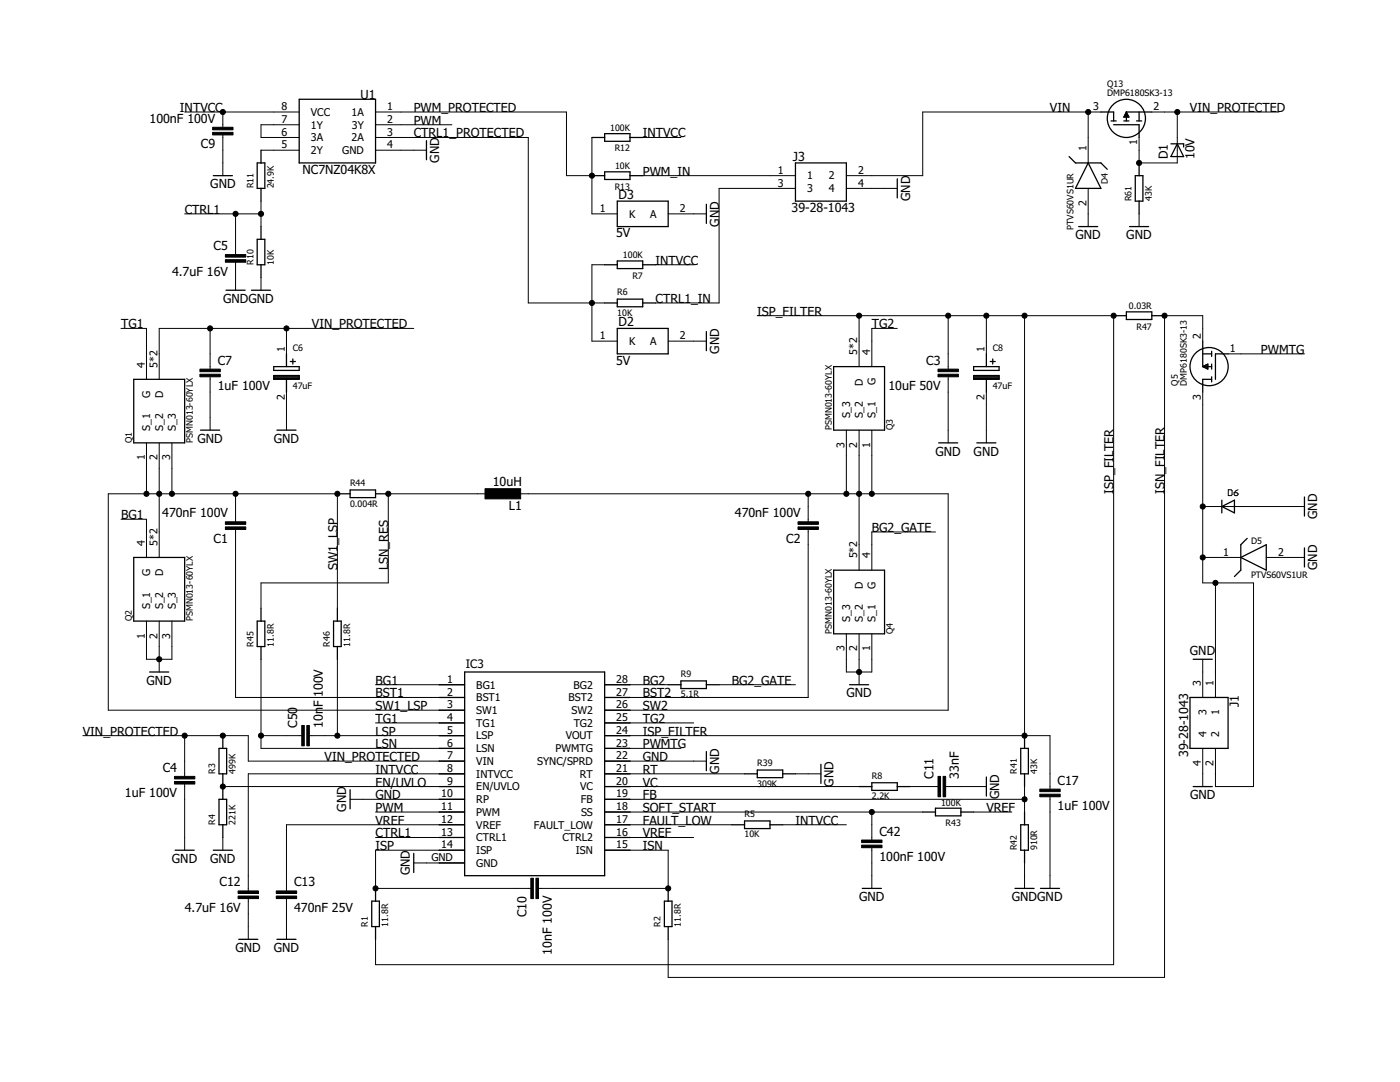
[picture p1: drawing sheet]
<svg xmlns="http://www.w3.org/2000/svg" width="279mm" height="216mm" viewBox="0 0 279 216" stroke-linecap="round" stroke-linejoin="round" font-family="sans-serif">
<g fill="none" stroke="#000" stroke-width=".2">
<path d="M36.9 22.4h22.8M44.5 22.4v3M44.5 26.9v8.2M52.1 30h7.6M59.7 24.9h-7.6v2.5h7.6M75 22.4h38.1v12.7h5M75 24.9h15.2M75 27.4h30.4v33.1h15.3M75 30h10.1M118.1 27.4v15.3h5.1M128.3 27.4h7.6M128.3 35.1h30.4"/>
<path d="M158.7 37.6h-15.2v22.9h-12.7M168.9 37.6h10.2M217.2 22.4v10.1M217.2 37.6v7.6M219.7 22.4h-35.6v12.7h-15.2M229.9 22.4h25.3M234.9 22.4v10.1h-7.6v-5.1M36.9 42.7h15.2M47 42.7v8.1M47 52.3v5.6M52.1 40.1v5.1M52.1 55.4v2.5"/>
<path d="M120.7 52.8h-2.6v15.3h5.1M130.8 52.8h7.6M133.3 42.7h7.7M227.3 42.7v2.5M24.2 65.5h5v10.2M41.9 65.5v8.2M41.9 75.2v10.6M57.2 65.5v5.1M57.2 78.2v7.6M82.6 65.5h-50.8v10.2M133.3 68.1h7.7M151.1 63h71.1v129.5h-147.2v-5.1"/>
<path d="M171.4 63v10.2M179.1 65.5h-5.1v7.7M189.2 63v10.7M189.2 75.2v13.2M196.8 63v7.6M196.8 78.2v10.2M204.5 63v83.8M240 78.2v38.1h10.2v40.7h-7.6v-7.7M240 68.1v-5.1h-7.6v132h-99.1v-7.6M245.1 70.6h15.2M29.2 88.4v10.1M31.8 88.4v22.8"/>
<path d="M34.3 88.4v10.1M47 98.5v5.6M97.8 98.5h-20.3v17.8h-25.4v5.1M102.9 98.5h86.3v43.2h-68.5M161.3 98.5v5.6M168.9 85.8v12.7M171.4 85.8v28M174 85.8v12.7M245.1 97.7h.6l.2 .2v.8l-.2 .2h-.6zM246.3 98.3h.6l.2 .4-.2 .2h-.4l-.2-.2zM247.1 97.7l-.8 .6M24.2 103.6h5v7.6"/>
<path d="M47 105.6v33.6h45.7M161.3 105.6v33.6h-40.6M186.7 106.2h-12.7v7.6M240 101.1h20.3M240 111.2h7.6M242.6 116.3v22.9M252.7 111.2h7.6M29.2 123.9v7.7h5.1v-7.7M31.8 123.9v10.2M52.1 131.6v17.7h40.6M67.3 121.4v-22.9h-45.7v43.2h71.1M67.3 131.6v15.2"/>
<path d="M75 136.6h17.7M120.7 136.6h12.6M143.5 136.6h15.2M168.9 126.5v7.6h5.1v-7.6M171.4 126.5v10.1M240 131.6v7.6M16.5 146.8h33.1v5.1h43.1M36.9 146.8v8.1M36.9 156.4v13.3M44.5 157h48.2M52.1 146.8h8.1M61.7 146.8h31"/>
<path d="M69.9 159.5h22.8M75 144.3h17.7M92.7 154.4h-43.1v23.4M120.7 151.9h20.3M120.7 154.4h27.9M120.7 157h50.7M120.7 146.8h88.8v10.7M120.7 144.3h17.7M120.7 149.3h15.2M120.7 159.5h83.8M158.7 154.4h5.1M181.6 157h5.6"/>
<path d="M188.7 157h8.1M204.5 157v5M209.5 159v18.3M240 149.3v7.7M44.5 167.1v2.6M49.6 179.3v8.1M57.2 179.3v8.1M75 162h17.7M75 167.1h17.7M82.6 172.2h10.1M92.7 164.6h-35.5v13.2M92.7 169.7h-17.7v7.6h30.9"/>
<path d="M120.7 162h63.4M120.7 164.6h25.3M120.7 167.1h17.7M120.7 169.7h12.6v7.6h-25.8M156.2 164.6h12.7M174 162v5.6M174 169.1v8.2M194.3 162h7.6M204.5 172.2v5.1"/>
</g>
<g fill="none" stroke="#000" stroke-width=".25">
<path d="M59.7 19.8h15.3v12.7h-15.3zM42.6 35.1h3.8M51.3 32.5h1.6v5.1h-1.6zM52.1 30v2.5M52.1 37.6v2.5M85.1 28.1v3.8M118.1 35.1h2.6M118.1 27.4h2.6M120.7 26.7h5v1.5h-5zM120.7 34.3h5v1.5h-5zM125.7 35.1h2.6M125.7 27.4h2.6"/>
<path d="M158.7 32.5h10.2v7.6h-10.2zM179.1 35.7v3.8M213.4 31.2l1.2 1.3h5.1l1.3 1.3M217.2 32.5l2.5 5.1h-5.1zM219.7 22.4h2.5v1.7M221.7 24.1h1.1M222.2 24.9h5.1v2.5M224.3 24.1h1M224.3 23.3h.9M224.4 23.1h.7M224.5 22.8h.5M224.7 22.6h.2"/>
<path d="M224.8 22.4h.1M224.8 22.4v1.7M224.8 22.4h5.1M224.8 22.4l.5 1h-1zM226.6 35.1h1.5v5h-1.5zM226.8 24.1h1M227.3 22.4v1.7M227.3 32.5v2.6M233.7 28.7h2.5v.6M234.9 28.7l1.3 2.5h-2.5zM45.1 57.9h3.8M50.2 57.9h3.8"/>
<path d="M51.3 47.8h1.6v5h-1.6zM52.1 45.2v2.6M52.1 52.8v2.6M120.7 52.8h2.5M123.2 40.1h10.1v5.1h-10.1zM123.2 52.1h5.1v1.5h-5.1zM123.2 59.7h5.1v1.5h-5.1zM128.3 52.8h2.5M141 40.8v3.8M215.3 45.2h3.8M225.4 45.2h3.8M227.3 40.1v2.6"/>
<path d="M26.7 75.7h10.2v12.7h-10.2zM54.6 74.9h5.1v.8h-5.1zM54.6 73.2h5.1v.7h-5.1zM54.6 75.5h5.1M54.6 75.3h5.1M54.6 75.1h5.1M57.2 70.6v2.6M57.2 75.7v2.5M57.9 72.1h1M58.4 71.6v1M120.7 60.5h2.5M123.2 65.5h10.1v5.1h-10.1z"/>
<path d="M128.3 60.5h2.5M141 66.2v3.8M166.4 73.2h10.1v12.6h-10.1zM194.3 74.9h5.1v.8h-5.1zM194.3 73.2h5.1v.7h-5.1zM194.3 75.5h5.1M194.3 75.3h5.1M194.3 75.1h5.1M196.8 70.6v2.6M196.8 75.7v2.5M197.6 72.1h1M198.1 71.6v1"/>
<path d="M222.2 63h2.6M224.8 62.2h5.1v1.6h-5.1zM229.9 63h2.5M240 73.2h1.8M240 68.1v5.1M240 70.6h1.8M240 73.2l1-.6v1.1zM240.2 73h.8M240.3 73.3h.7M240.6 72.8h.4M240.7 73.5h.3M241.8 75.7h-1.8v2.5"/>
<path d="M241.8 70.1v1M241.8 72.6v1.1M241.8 75.2v1M245.1 70.6h-2.5v5.1M40 85.8h3.8M55.3 85.8h3.8M67.3 98.5h2.6M69.9 97.8h5.1v1.5h-5.1zM75 98.5h2.5M187.3 88.4h3.8M194.9 88.4h3.9M243.8 99.8v2.5"/>
<path d="M260.3 99.2v3.8M26.7 111.2h10.2v12.7h-10.2zM166.4 113.8h10.1v12.7h-10.1zM243.8 101.1l2.6-1.3v2.5zM247.6 111.2l5.1-2.5v5.1zM248.9 107.4l-1.3 1.3v5.1l-1.2 1.2M260.3 109.3v3.8M29.9 134.1h3.8M51.3 123.9h1.6v5.1h-1.6zM52.1 121.4v2.5M52.1 129v2.6M66.6 123.9h1.5v5.1h-1.5z"/>
<path d="M67.3 121.4v2.5M67.3 129v2.6M87.7 136.6h5M87.7 139.2h5M92.7 134.1h28v40.6h-28zM120.7 136.6h5M120.7 139.2h5M133.3 136.6h2.6M135.9 135.9h5.1v1.5h-5.1zM141 136.6h2.5M169.5 136.6h3.9M237.5 139.2h7.6v10.1h-7.6z"/>
<path d="M238.1 131.6h3.8M43.7 149.3h1.5v5.1h-1.5zM43.7 159.5h1.5v5.1h-1.5zM44.5 146.8v2.5M44.5 154.4v5.1M69.9 157.6v3.8M87.7 154.4h5M87.7 149.3h5M87.7 141.7h5M87.7 144.3h5M87.7 146.8h5M87.7 151.9h5"/>
<path d="M87.7 157h5M87.7 159.5h5M120.7 154.4h5M120.7 149.3h5M120.7 141.7h5M120.7 144.3h5M120.7 146.8h5M120.7 151.9h5M120.7 157h5M120.7 159.5h5M141 150v3.8M148.6 154.4h2.5"/>
<path d="M151.1 153.6h5.1v1.6h-5.1zM156.2 154.4h2.5M163.8 152.5v3.8M171.4 157h2.6M174 156.2h5.1v1.5h-5.1zM179.1 157h2.5M196.8 155v3.9M203.7 149.3h1.5v5.1h-1.5zM204.5 146.8v2.5M204.5 154.4v2.6M238.1 157h3.8M34.9 169.7h3.9"/>
<path d="M42.6 169.7h3.8M44.5 164.6v2.5M74.2 179.8h1.5v5.1h-1.5zM75 177.3v2.5M82.6 170.3v3.8M87.7 164.6h5M87.7 169.7h5M87.7 162h5M87.7 167.1h5M87.7 172.2h5M120.7 164.6h5M120.7 169.7h5"/>
<path d="M120.7 162h5M120.7 167.1h5M132.6 179.8h1.5v5.1h-1.5zM133.3 177.3v2.5M146 164.6h2.6M148.6 163.8h5.1v1.5h-5.1zM153.7 164.6h2.5M172.1 177.3h3.8M184.1 162h2.6M186.7 161.3h5.1v1.5h-5.1zM191.8 162h2.5M202.6 177.3h3.8"/>
<path d="M203.7 164.6h1.5v5.1h-1.5zM204.5 162v2.6M204.5 169.7v2.5M207.6 177.3h3.9M47.6 187.4h3.9M55.3 187.4h3.8M75 184.9v2.5M133.3 184.9v2.5"/>
<circle cx="224.8" cy="23.6" r="3.8"/>
<circle cx="241.3" cy="73.2" r="3.8"/>
</g>
<g fill="#000" stroke="#000" stroke-width=".2">
<path d="M42.4 25.4h4.1v.5h-4.1zM42.4 26.4h4.1v.5h-4.1zM45 51.8h4v.5h-4zM45 50.8h4v.5h-4zM39.9 74.7h4.1v.5h-4.1zM39.9 73.7h4.1v.5h-4.1zM187.2 74.7h4.1v.5h-4.1zM187.2 73.7h4.1v.5h-4.1zM96.8 97.5h7.1v2h-7.1zM45 104.1h4v.5h-4zM45 105.1h4v.5h-4zM159.3 104.1h4v.5h-4z"/>
<path d="M159.3 105.1h4v.5h-4zM34.8 155.9h4.1v.5h-4.1zM34.8 154.9h4.1v.5h-4.1zM60.2 144.8h.5v4h-.5zM61.2 144.8h.5v4h-.5zM187.2 154.9h.5v4.1h-.5zM188.2 154.9h.5v4.1h-.5zM207.5 158.5h4.1v.5h-4.1zM207.5 157.5h4.1v.5h-4.1zM47.5 178.8h4.1v.5h-4.1zM47.5 177.8h4.1v.5h-4.1zM55.1 178.8h4.1v.5h-4.1z"/>
<path d="M55.1 177.8h4.1v.5h-4.1zM105.9 175.2h.5v4.1h-.5zM107 175.2h.5v4.1h-.5zM172 168.6h4v.5h-4zM172 167.6h4v.5h-4z"/>
</g>
<g fill="#000" stroke="#000" stroke-width=".2">
<circle cx="44.5" cy="22.4" r=".51"/>
<circle cx="118.1" cy="35.1" r=".51"/>
<circle cx="217.2" cy="22.4" r=".51"/>
<circle cx="227.3" cy="32.5" r=".51"/>
<circle cx="234.9" cy="22.4" r=".51"/>
<circle cx="47" cy="42.7" r=".51"/>
<circle cx="52.1" cy="42.7" r=".51"/>
<circle cx="41.9" cy="65.5" r=".51"/>
<circle cx="57.2" cy="65.5" r=".51"/>
<circle cx="118.1" cy="60.5" r=".51"/>
<circle cx="171.4" cy="63" r=".51"/>
<circle cx="189.2" cy="63" r=".51"/>
<circle cx="196.8" cy="63" r=".51"/>
<circle cx="204.5" cy="63" r=".51"/>
<circle cx="222.2" cy="63" r=".51"/>
<circle cx="232.4" cy="63" r=".51"/>
<circle cx="29.2" cy="98.5" r=".51"/>
<circle cx="31.8" cy="98.5" r=".51"/>
<circle cx="34.3" cy="98.5" r=".51"/>
<circle cx="47" cy="98.5" r=".51"/>
<circle cx="67.3" cy="98.5" r=".51"/>
<circle cx="77.5" cy="98.5" r=".51"/>
<circle cx="161.3" cy="98.5" r=".51"/>
<circle cx="168.9" cy="98.5" r=".51"/>
<circle cx="171.4" cy="98.5" r=".51"/>
<circle cx="174" cy="98.5" r=".51"/>
<circle cx="240" cy="111.2" r=".51"/>
<circle cx="240" cy="101.1" r=".51"/>
<circle cx="242.6" cy="116.3" r=".51"/>
<circle cx="31.8" cy="131.6" r=".51"/>
<circle cx="171.4" cy="134.1" r=".51"/>
<circle cx="36.9" cy="146.8" r=".51"/>
<circle cx="44.5" cy="157" r=".51"/>
<circle cx="44.5" cy="146.8" r=".51"/>
<circle cx="52.1" cy="146.8" r=".51"/>
<circle cx="67.3" cy="146.8" r=".51"/>
<circle cx="204.5" cy="146.8" r=".51"/>
<circle cx="204.5" cy="159.5" r=".51"/>
<circle cx="75" cy="177.3" r=".51"/>
<circle cx="133.3" cy="177.3" r=".51"/>
<circle cx="174" cy="162" r=".51"/>
</g>
<g font-size="2.5">
<text x="35.9" y="22.4">INTVCC</text>
<text x="72" y="19.7">U1</text>
<text x="82.6" y="22.4">PWM_PROTECTED</text>
<text x="209.5" y="22.4">VIN</text>
<text x="237.5" y="22.4">VIN_PROTECTED</text>
<text x="29.8" y="24.5">100nF 100V</text>
<text x="40.1" y="29.6">C9</text>
<text x="82.6" y="24.9">PWM</text>
<text x="82.6" y="27.4">CTRL1_PROTECTED</text>
<text x="128.3" y="27.4">INTVCC</text>
<text x="60.4" y="34.7">NC7NZ04K8X</text>
<text x="87.6" y="32.5" transform="rotate(-90 87.6 32.5)">GND</text>
<text x="128.3" y="35">PWM_IN</text>
<text x="158.2" y="32.1">J3</text>
<text x="233" y="31.7" transform="rotate(-90 233 31.7)">D1</text>
<text x="238.4" y="31.7" transform="rotate(-90 238.4 31.7)">10V</text>
<text x="42" y="37.6">GND</text>
<text x="123.5" y="39.7">D3</text>
<text x="181.6" y="40.1" transform="rotate(-90 181.6 40.1)">GND</text>
<text x="36.9" y="42.7">CTRL1</text>
<text x="122.9" y="47.4">5V</text>
<text x="143.5" y="45.2" transform="rotate(-90 143.5 45.2)">GND</text>
<text x="158" y="42.3">39-28-1043</text>
<text x="214.6" y="47.7">GND</text>
<text x="224.8" y="47.7">GND</text>
<text x="42.6" y="49.9">C5</text>
<text x="130.8" y="52.8">INTVCC</text>
<text x="34.3" y="55">4.7uF 16V</text>
<text x="24.2" y="65.5">TG1</text>
<text x="44.5" y="60.4">GNDGND</text>
<text x="62.3" y="65.5">VIN_PROTECTED</text>
<text x="123.5" y="65.1">D2</text>
<text x="130.8" y="60.4">CTRL1_IN</text>
<text x="151.1" y="63">ISP_FILTER</text>
<text x="174" y="65.5">TG2</text>
<text x="143.5" y="70.6" transform="rotate(-90 143.5 70.6)">GND</text>
<text x="251.7" y="70.6">PWMTG</text>
<text x="43.5" y="77.8">1uF 100V</text>
<text x="43.5" y="72.8">C7</text>
<text x="122.9" y="72.8">5V</text>
<text x="177.3" y="77.8">10uF 50V</text>
<text x="184.8" y="72.8">C3</text>
<text x="39.4" y="88.4">GND</text>
<text x="54.6" y="88.4">GND</text>
<text x="186.7" y="90.9">GND</text>
<text x="194.3" y="90.9">GND</text>
<text x="98.4" y="97">10uH</text>
<text x="101.5" y="101.8">L1</text>
<text x="222.2" y="98.5" transform="rotate(-90 222.2 98.5)">ISP_FILTER</text>
<text x="232.4" y="98.5" transform="rotate(-90 232.4 98.5)">ISN_FILTER</text>
<text x="24.2" y="103.6">BG1</text>
<text x="32.4" y="103.2">470nF 100V</text>
<text x="146.7" y="103.2">470nF 100V</text>
<text x="174" y="106.2">BG2_GATE</text>
<text x="262.9" y="103.6" transform="rotate(-90 262.9 103.6)">GND</text>
<text x="42.6" y="108.3">C1</text>
<text x="67.3" y="113.8" transform="rotate(-90 67.3 113.8)">SW1_LSP</text>
<text x="77.5" y="113.8" transform="rotate(-90 77.5 113.8)">LSN_RES</text>
<text x="156.9" y="108.3">C2</text>
<text x="262.9" y="113.7" transform="rotate(-90 262.9 113.7)">GND</text>
<text x="237.5" y="130.8">GND</text>
<text x="29.2" y="136.6">GND</text>
<text x="74.9" y="136.6">BG1</text>
<text x="128.3" y="136.6">BG2</text>
<text x="146.1" y="136.6">BG2_GATE</text>
<text x="64.4" y="141.2" transform="rotate(-90 64.4 141.2)">F</text>
<text x="64.4" y="139.1" transform="rotate(-90 64.4 139.1)">100V</text>
<text x="74.9" y="141.7">SW1_LSP</text>
<text x="74.9" y="139.2">BST1</text>
<text x="128.3" y="139.2">BST2</text>
<text x="128.3" y="141.7">SW2</text>
<text x="168.9" y="139.2">GND</text>
<text x="247.3" y="141.1" transform="rotate(-90 247.3 141.1)">J1</text>
<text x="16.5" y="146.8">VIN_PROTECTED</text>
<text x="59.3" y="145.3" transform="rotate(-90 59.3 145.3)">C50</text>
<text x="64.4" y="145.3" transform="rotate(-90 64.4 145.3)">10n</text>
<text x="74.9" y="144.2">TG1</text>
<text x="74.9" y="146.8">LSP</text>
<text x="74.9" y="149.3">LSN</text>
<text x="128.3" y="146.8">ISP_FILTER</text>
<text x="128.3" y="144.2">TG2</text>
<text x="128.3" y="149.3">PWMTG</text>
<text x="32.5" y="154">C4</text>
<text x="64.8" y="151.9">VIN_PROTECTED</text>
<text x="74.9" y="154.4">INTVCC</text>
<text x="128.3" y="151.9">GND</text>
<text x="128.3" y="154.4">RT</text>
<text x="143.5" y="154.4" transform="rotate(-90 143.5 154.4)">GND</text>
<text x="186.3" y="155.4" transform="rotate(-90 186.3 155.4)">C11</text>
<text x="191.4" y="155.4" transform="rotate(-90 191.4 155.4)">33nF</text>
<text x="237.1" y="151.1" transform="rotate(-90 237.1 151.1)">39-28-1043</text>
<text x="24.9" y="159.1">1uF 100V</text>
<text x="69.1" y="162" transform="rotate(-90 69.1 162)">GND</text>
<text x="74.9" y="156.9">EN/UVLO</text>
<text x="74.9" y="159.5">GND</text>
<text x="128.3" y="156.9">VC</text>
<text x="128.3" y="159.5">FB</text>
<text x="166.4" y="156.9" transform="rotate(-90 166.4 156.9)">GND</text>
<text x="199.4" y="159.5" transform="rotate(-90 199.4 159.5)">GND</text>
<text x="211.1" y="161.6">1uF 100V</text>
<text x="211.1" y="156.6">C17</text>
<text x="237.5" y="159.5">GND</text>
<text x="74.9" y="167.1">CTRL1</text>
<text x="74.9" y="164.6">VREF</text>
<text x="74.9" y="162">PWM</text>
<text x="128.3" y="162">SOFT_START</text>
<text x="128.3" y="167.1">VREF</text>
<text x="128.3" y="164.6">FAULT_LOW</text>
<text x="158.8" y="164.6">INTVCC</text>
<text x="175.5" y="166.7">C42</text>
<text x="196.8" y="162">VREF</text>
<text x="34.3" y="172.2">GND</text>
<text x="41.9" y="172.2">GND</text>
<text x="74.9" y="169.6">ISP</text>
<text x="128.3" y="169.6">ISN</text>
<text x="175.5" y="171.8">100nF 100V</text>
<text x="43.8" y="176.9">C12</text>
<text x="58.7" y="176.9">C13</text>
<text x="81.8" y="174.7" transform="rotate(-90 81.8 174.7)">GND</text>
<text x="171.5" y="179.8">GND</text>
<text x="201.9" y="179.8">GNDGND</text>
<text x="36.9" y="182">4.7uF 16V</text>
<text x="58.7" y="182">470nF 25V</text>
<text x="105" y="183" transform="rotate(-90 105 183)">C10</text>
<text x="47" y="190">GND</text>
<text x="54.6" y="190">GND</text>
<text x="110.1" y="190.5" transform="rotate(-90 110.1 190.5)">10nF 100V</text>
</g>
<text font-size="2.3" x="93" y="133.3">IC3</text>
<g font-size="2.1">
<text x="56.2" y="22">8</text>
<text x="62" y="23.1">VCC</text>
<text x="70.2" y="23.1">1A</text>
<text x="77.3" y="22">1</text>
<text x="218.2" y="22">3</text>
<text x="230.2" y="22">2</text>
<text x="56.2" y="24.5">7</text>
<text x="56.2" y="27.1">6</text>
<text x="56.2" y="29.6">5</text>
<text x="62" y="25.7">1Y</text>
<text x="62" y="28.2">3A</text>
<text x="70.2" y="28.2">2A</text>
<text x="70.2" y="25.7">3Y</text>
<text x="77.3" y="24.5">2</text>
<text x="77.3" y="27.1">3</text>
<text x="77.3" y="29.6">4</text>
<text x="227" y="29" transform="rotate(-90 227 29)">1</text>
<text x="62" y="30.7">2Y</text>
<text x="68.3" y="30.7">GND</text>
<text x="155.3" y="34.7">1</text>
<text x="161.1" y="35.8">1</text>
<text x="165.4" y="35.8">2</text>
<text x="171.2" y="34.7">2</text>
<text x="216.8" y="30.2" transform="rotate(-90 216.8 30.2)">1</text>
<text x="155.3" y="37.2">3</text>
<text x="161.1" y="38.4">3</text>
<text x="165.4" y="38.4">4</text>
<text x="171.2" y="37.2">4</text>
<text x="216.8" y="41.1" transform="rotate(-90 216.8 41.1)">2</text>
<text x="119.7" y="42.3">1</text>
<text x="125.5" y="43.4">K</text>
<text x="129.7" y="43.4">A</text>
<text x="135.7" y="42.3">2</text>
<text x="56.8" y="70.2" transform="rotate(-90 56.8 70.2)">1</text>
<text x="119.7" y="67.7">1</text>
<text x="125.5" y="68.8">K</text>
<text x="129.7" y="68.8">A</text>
<text x="135.7" y="67.7">2</text>
<text x="171.1" y="70.8" transform="rotate(-90 171.1 70.8)">5*2</text>
<text x="173.6" y="70.8" transform="rotate(-90 173.6 70.8)">4</text>
<text x="196.5" y="70.2" transform="rotate(-90 196.5 70.2)">1</text>
<text x="239.7" y="67.7" transform="rotate(-90 239.7 67.7)">2</text>
<text x="245.5" y="70.2">1</text>
<text x="28.9" y="73.3" transform="rotate(-90 28.9 73.3)">4</text>
<text x="31.4" y="73.3" transform="rotate(-90 31.4 73.3)">5*2</text>
<text x="172.2" y="76.9" transform="rotate(-90 172.2 76.9)">D</text>
<text x="174.8" y="76.9" transform="rotate(-90 174.8 76.9)">G</text>
<text x="30" y="79.4" transform="rotate(-90 30 79.4)">G</text>
<text x="32.5" y="79.5" transform="rotate(-90 32.5 79.5)">D</text>
<text x="56.8" y="79.7" transform="rotate(-90 56.8 79.7)">2</text>
<text x="169.7" y="83.5" transform="rotate(-90 169.7 83.5)">S_3</text>
<text x="172.2" y="83.5" transform="rotate(-90 172.2 83.5)">S_2</text>
<text x="174.8" y="83.5" transform="rotate(-90 174.8 83.5)">S_1</text>
<text x="196.5" y="79.7" transform="rotate(-90 196.5 79.7)">2</text>
<text x="239.7" y="79.7" transform="rotate(-90 239.7 79.7)">3</text>
<text x="30" y="86" transform="rotate(-90 30 86)">S_1</text>
<text x="32.5" y="86" transform="rotate(-90 32.5 86)">S_2</text>
<text x="35.1" y="86" transform="rotate(-90 35.1 86)">S_3</text>
<text x="168.6" y="89.3" transform="rotate(-90 168.6 89.3)">3</text>
<text x="171.1" y="89.3" transform="rotate(-90 171.1 89.3)">2</text>
<text x="173.6" y="89.3" transform="rotate(-90 173.6 89.3)">1</text>
<text x="28.9" y="91.9" transform="rotate(-90 28.9 91.9)">1</text>
<text x="31.4" y="91.9" transform="rotate(-90 31.4 91.9)">2</text>
<text x="34" y="91.9" transform="rotate(-90 34 91.9)">3</text>
<text x="28.9" y="108.9" transform="rotate(-90 28.9 108.9)">4</text>
<text x="31.4" y="108.9" transform="rotate(-90 31.4 108.9)">5*2</text>
<text x="171.1" y="111.4" transform="rotate(-90 171.1 111.4)">5*2</text>
<text x="173.6" y="111.4" transform="rotate(-90 173.6 111.4)">4</text>
<text x="244.1" y="110.9">1</text>
<text x="255.1" y="110.9">2</text>
<text x="30" y="115" transform="rotate(-90 30 115)">G</text>
<text x="32.5" y="115" transform="rotate(-90 32.5 115)">D</text>
<text x="172.2" y="117.6" transform="rotate(-90 172.2 117.6)">D</text>
<text x="174.8" y="117.5" transform="rotate(-90 174.8 117.5)">G</text>
<text x="30" y="121.6" transform="rotate(-90 30 121.6)">S_1</text>
<text x="32.5" y="121.6" transform="rotate(-90 32.5 121.6)">S_2</text>
<text x="35.1" y="121.6" transform="rotate(-90 35.1 121.6)">S_3</text>
<text x="169.7" y="124.1" transform="rotate(-90 169.7 124.1)">S_3</text>
<text x="172.2" y="124.1" transform="rotate(-90 172.2 124.1)">S_2</text>
<text x="174.8" y="124.1" transform="rotate(-90 174.8 124.1)">S_1</text>
<text x="28.9" y="127.4" transform="rotate(-90 28.9 127.4)">1</text>
<text x="31.4" y="127.4" transform="rotate(-90 31.4 127.4)">2</text>
<text x="34" y="127.4" transform="rotate(-90 34 127.4)">3</text>
<text x="168.6" y="130" transform="rotate(-90 168.6 130)">3</text>
<text x="171.1" y="130" transform="rotate(-90 171.1 130)">2</text>
<text x="173.6" y="130" transform="rotate(-90 173.6 130)">1</text>
<text x="89.2" y="136.3">1</text>
<text x="95.1" y="137.4">BG1</text>
<text x="114.5" y="137.4">BG2</text>
<text x="123" y="136.3">28</text>
<text x="239.7" y="136.8" transform="rotate(-90 239.7 136.8)">3</text>
<text x="242.2" y="136.8" transform="rotate(-90 242.2 136.8)">1</text>
<text x="89.2" y="138.8">2</text>
<text x="89.2" y="141.4">3</text>
<text x="89.2" y="143.9">4</text>
<text x="95.1" y="139.9">BST1</text>
<text x="95.1" y="142.5">SW1</text>
<text x="113.5" y="139.9">BST2</text>
<text x="114" y="142.5">SW2</text>
<text x="123" y="138.8">27</text>
<text x="123" y="141.4">26</text>
<text x="123" y="143.9">25</text>
<text x="240.8" y="142.7" transform="rotate(-90 240.8 142.7)">3</text>
<text x="243.3" y="142.7" transform="rotate(-90 243.3 142.7)">1</text>
<text x="89.2" y="146.4">5</text>
<text x="89.2" y="149">6</text>
<text x="95.1" y="145">TG1</text>
<text x="95.1" y="147.6">LSP</text>
<text x="112.9" y="147.6">VOUT</text>
<text x="114.5" y="145">TG2</text>
<text x="123" y="146.4">24</text>
<text x="123" y="149">23</text>
<text x="240.8" y="147" transform="rotate(-90 240.8 147)">4</text>
<text x="243.3" y="147" transform="rotate(-90 243.3 147)">2</text>
<text x="89.2" y="151.5">7</text>
<text x="89.2" y="154.1">8</text>
<text x="95.1" y="150.1">LSN</text>
<text x="95.1" y="152.6">VIN</text>
<text x="95.1" y="155.2">INTVCC</text>
<text x="107.2" y="152.6">SYNC/SPRD</text>
<text x="110.9" y="150.1">PWMTG</text>
<text x="115.7" y="155.2">RT</text>
<text x="123" y="151.5">22</text>
<text x="123" y="154.1">21</text>
<text x="239.7" y="152.8" transform="rotate(-90 239.7 152.8)">4</text>
<text x="242.2" y="152.8" transform="rotate(-90 242.2 152.8)">2</text>
<text x="88.1" y="159.1">10</text>
<text x="88.1" y="161.7">11</text>
<text x="89.2" y="156.6">9</text>
<text x="95.1" y="157.7">EN/UVLO</text>
<text x="95.1" y="160.2">RP</text>
<text x="115.8" y="157.7">VC</text>
<text x="115.9" y="160.2">FB</text>
<text x="123" y="156.6">20</text>
<text x="123" y="159.1">19</text>
<text x="123" y="161.7">18</text>
<text x="88.1" y="164.2">12</text>
<text x="88.1" y="166.7">13</text>
<text x="95.1" y="162.8">PWM</text>
<text x="95.1" y="165.3">VREF</text>
<text x="95.1" y="167.9">CTRL1</text>
<text x="106.6" y="165.3">FAULT_LOW</text>
<text x="112.2" y="167.9">CTRL2</text>
<text x="116" y="162.8">SS</text>
<text x="123" y="164.2">17</text>
<text x="123" y="166.7">16</text>
<text x="86.1" y="171.8">GND</text>
<text x="88.1" y="169.3">14</text>
<text x="95.1" y="170.4">ISP</text>
<text x="95.1" y="172.9">GND</text>
<text x="114.9" y="170.4">ISN</text>
<text x="123" y="169.3">15</text>
</g>
<g font-size="1.8">
<text x="221" y="17.4">Q13</text>
<text x="221" y="19.2">DMP6180SK3-13</text>
<text x="121.8" y="26.2">100K</text>
<text x="122.7" y="30.2">R12</text>
<text x="122.8" y="33.8">10K</text>
<text x="50.6" y="37.6" transform="rotate(-90 50.6 37.6)">R11</text>
<text x="54.6" y="37.6" transform="rotate(-90 54.6 37.6)">24.9K</text>
<text x="122.7" y="37.8">R13</text>
<text x="221.1" y="36.7" transform="rotate(-90 221.1 36.7)">D4</text>
<text x="225.8" y="40.1" transform="rotate(-90 225.8 40.1)">R61</text>
<text x="229.9" y="40.1" transform="rotate(-90 229.9 40.1)">43K</text>
<text x="214.2" y="45.8" transform="rotate(-90 214.2 45.8)">PTVS60VS1UR</text>
<text x="50.6" y="52.8" transform="rotate(-90 50.6 52.8)">R10</text>
<text x="54.6" y="52.8" transform="rotate(-90 54.6 52.8)">10K</text>
<text x="124.3" y="51.6">100K</text>
<text x="123.2" y="58.9">R6</text>
<text x="126.2" y="55.6">R7</text>
<text x="123.2" y="63">10K</text>
<text x="225.3" y="61.7">0.03R</text>
<text x="226.8" y="65.8">R47</text>
<text x="58.4" y="70">C6</text>
<text x="198.1" y="70">C8</text>
<text x="58.4" y="77.6">47uF</text>
<text x="198.1" y="77.6">47uF</text>
<text x="235.1" y="77" transform="rotate(-90 235.1 77)">Q5</text>
<text x="236.8" y="77" transform="rotate(-90 236.8 77)">DMP6180SK3-13</text>
<text x="26.3" y="88.4" transform="rotate(-90 26.3 88.4)">Q1</text>
<text x="38.5" y="88.4" transform="rotate(-90 38.5 88.4)">PSMN013-60YLX</text>
<text x="166" y="85.8" transform="rotate(-90 166 85.8)">PSMN013-60YLX</text>
<text x="178.2" y="85.8" transform="rotate(-90 178.2 85.8)">Q3</text>
<text x="69.9" y="101.1">0.004R</text>
<text x="69.9" y="97">R44</text>
<text x="249.7" y="108.6">D5</text>
<text x="249.7" y="115.4">PTVS60VS1UR</text>
<text x="26.3" y="123.9" transform="rotate(-90 26.3 123.9)">Q2</text>
<text x="38.5" y="123.9" transform="rotate(-90 38.5 123.9)">PSMN013-60YLX</text>
<text x="50.6" y="129" transform="rotate(-90 50.6 129)">R45</text>
<text x="54.6" y="129" transform="rotate(-90 54.6 129)">11.8R</text>
<text x="65.8" y="129" transform="rotate(-90 65.8 129)">R46</text>
<text x="69.9" y="129" transform="rotate(-90 69.9 129)">11.8R</text>
<text x="166" y="126.5" transform="rotate(-90 166 126.5)">PSMN013-60YLX</text>
<text x="178.2" y="126.5" transform="rotate(-90 178.2 126.5)">Q4</text>
<text x="135.9" y="135.1">R9</text>
<text x="135.9" y="139.2">5.1R</text>
<text x="42.9" y="154.4" transform="rotate(-90 42.9 154.4)">R3</text>
<text x="47" y="154.4" transform="rotate(-90 47 154.4)">499K</text>
<text x="151.1" y="152.9">R39</text>
<text x="174" y="155.4">R8</text>
<text x="202.9" y="154.4" transform="rotate(-90 202.9 154.4)">R41</text>
<text x="207" y="154.4" transform="rotate(-90 207 154.4)">43K</text>
<text x="151.1" y="156.9">309K</text>
<text x="174" y="159.5">2.2K</text>
<text x="187.8" y="160.8">100K</text>
<text x="42.9" y="164.6" transform="rotate(-90 42.9 164.6)">R4</text>
<text x="47" y="164.6" transform="rotate(-90 47 164.6)">221K</text>
<text x="148.6" y="167.1">10K</text>
<text x="148.6" y="163">R5</text>
<text x="188.7" y="164.8">R43</text>
<text x="202.9" y="169.6" transform="rotate(-90 202.9 169.6)">R42</text>
<text x="207" y="169.6" transform="rotate(-90 207 169.6)">910R</text>
<text x="73.4" y="184.9" transform="rotate(-90 73.4 184.9)">R1</text>
<text x="77.5" y="184.9" transform="rotate(-90 77.5 184.9)">11.8R</text>
<text x="131.8" y="184.9" transform="rotate(-90 131.8 184.9)">R2</text>
<text x="135.9" y="184.9" transform="rotate(-90 135.9 184.9)">11.8R</text>
</g>
</svg>
